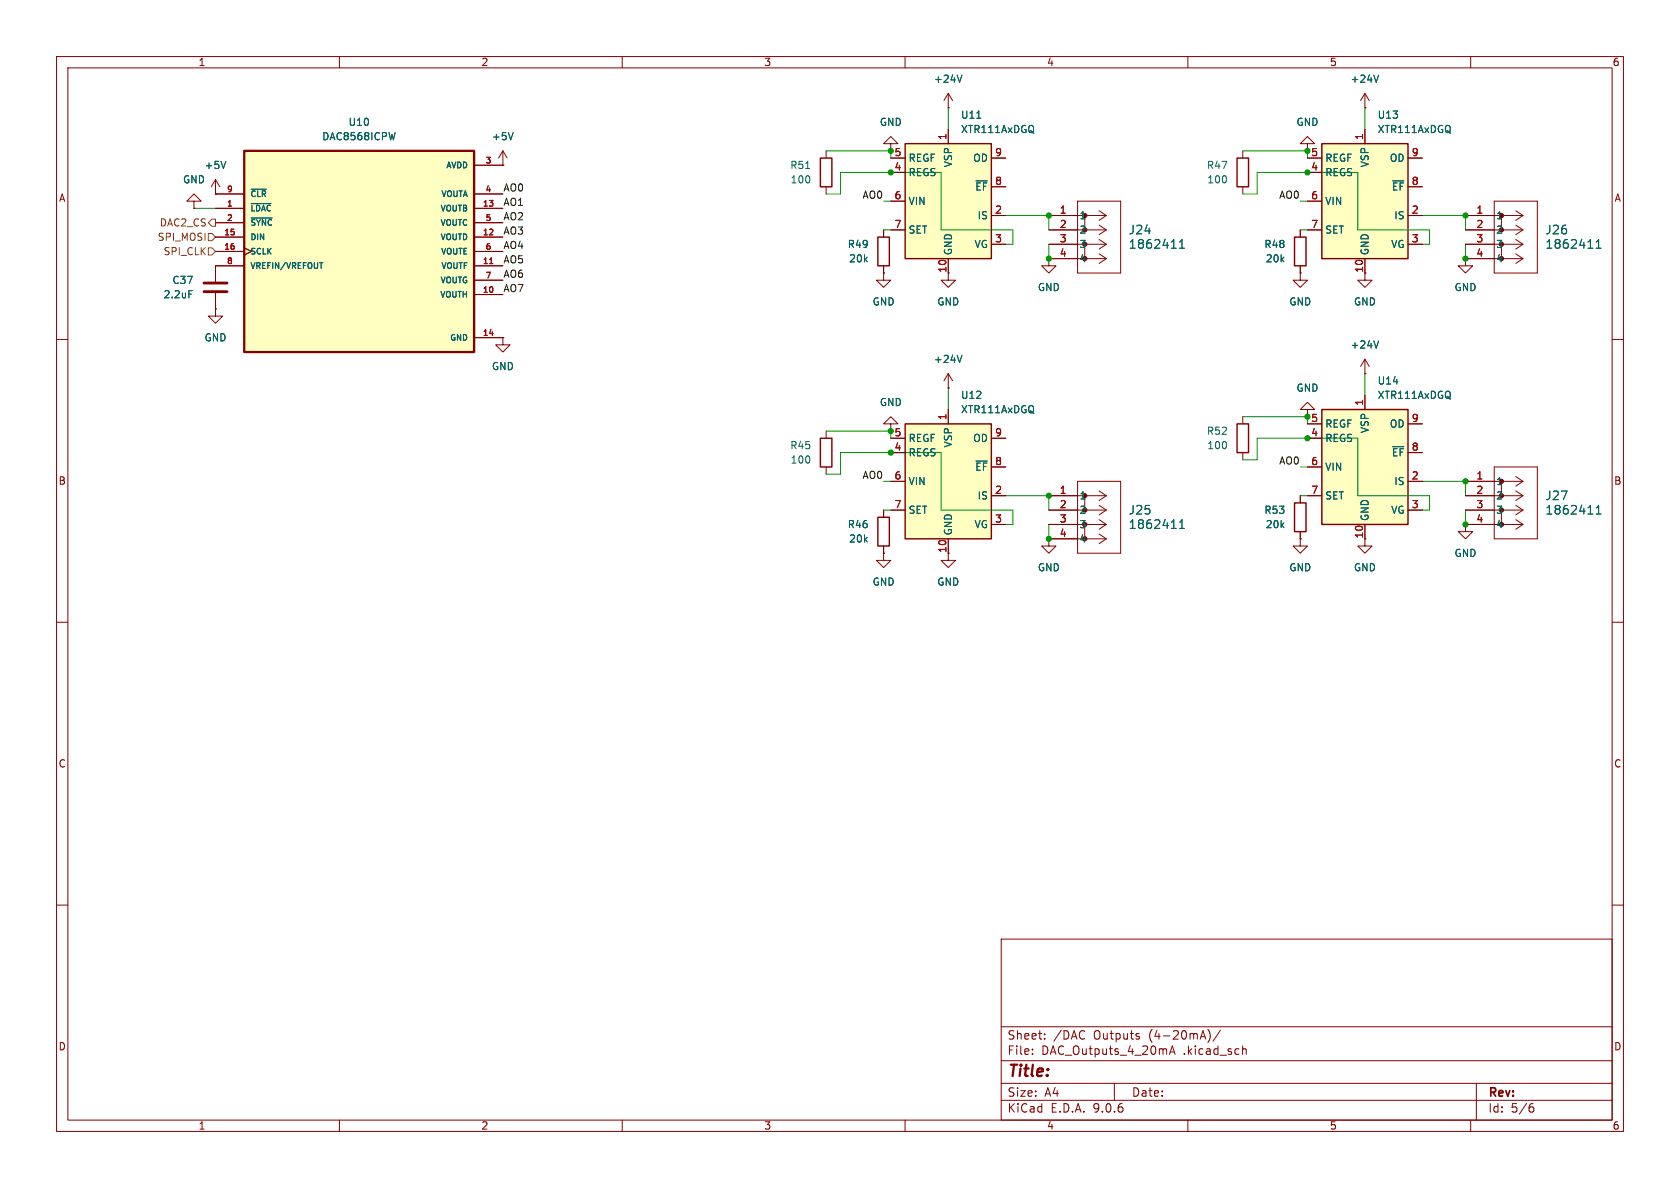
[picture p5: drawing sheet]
<svg xmlns="http://www.w3.org/2000/svg" width="297mm" height="210mm" viewBox="0 0 297 210" stroke-linecap="round" stroke-linejoin="round" font-family="sans-serif">
<g fill="none" stroke="#840000" stroke-width=".18">
<path d="M10 10h277v190h-277zM12 12h273v186h-273zM60 10v2M110 10v2M160 10v2M210 10v2M260 10v2M10 60h2M285 60h2M156.2 97.8v1.3h1.3l-1.3 1.2-1.3-1.2h1.3M156.2 97.8h.1M185.4 87.6h10.2"/>
<path d="M185.4 90.2h10.2M185.4 92.7h10.2M185.4 95.3h10.2M190.5 85.1h7.6v12.7h-7.6zM191.8 87.6v2.6M191.8 92.7v2.6M194.3 86.8l1.3 .8M194.3 89.3l1.3 .9M194.3 91.9l1.3 .8M194.3 94.4l1.3 .9M195.6 87.6l-1.3 .9M195.6 90.2l-1.3 .8"/>
<path d="M195.6 92.7l-1.3 .9M195.6 95.3l-1.3 .8M10 110h2M285 110h2M10 160h2M177 166h108v32h-108zM285 160h2M60 198v2M110 198v2M160 198v2M177 194.5h108M177 191.5h108"/>
<path d="M177 187.5h108M177 181.5h108M182.5 186.3v.1M182.5 185.5v.1M184.7 183.6v.1M184.7 182.8v.1M197 191.5v3M201.2 183.2l.3 .2-.3 .3M201.2 182.7l.2 .1M206.7 186.4l.5-1.5 .5 1.5M206.9 186h.7M210 198v2"/>
<path d="M213.5 182a1.72 1.72 0 0 1 0 2.3M215.7 182.1l-1.2 2M219.7 185.5l.2-.1 .3 .1 .1 .9M260 198v2M261 191.5v6.5M270.6 195.7h.4l.2 .3-.1 .5-.5 .1M271 195.1l-.4 .1"/>
</g>
<circle cx="191.8" cy="87.6" r=".38" fill="#840000" stroke="#840000" stroke-width=".18"/>
<path d="M208.5 93.4h.9M208.5 92.3l.5-.4v1.5" fill="none" stroke="#006464" stroke-width=".18"/>
<path d="M160 74.9h15.3v20.4h-15.3z" fill="#ffffc2"/>
<path d="M160 74.9h15.3v20.4h-15.3z" fill="none" stroke="#840000" stroke-width=".25"/>
<g fill="none" stroke="#840000" stroke-width=".18">
<path d="M185.4 45.7v1.3h1.3l-1.3 1.3-1.3-1.3h1.3M185.4 45.7h.1M157.5 74.9h1.2l-1.2-1.2-1.3 1.2h1.3v1.3M157.5 76.2h.1M157.5 77.5h2.5M167.6 72.4v2.5M175.3 77.5h2.5M157.5 80h2.5M157.5 85.1h2.5M157.5 90.2h2.5M167.6 95.3v3.8h1.3l-1.3 1.2-1.2-1.2h1.2M175.3 82.6h2.5"/>
<path d="M175.3 87.6h2.5M175.3 92.7h2.5"/>
</g>
<path d="M172.5 81.5h2" fill="none" stroke="#006464" stroke-width=".18"/>
<path d="M233.7 25.4h15.2v20.3h-15.2z" fill="#ffffc2"/>
<path d="M233.7 25.4h15.2v20.3h-15.2z" fill="none" stroke="#840000" stroke-width=".25"/>
<g fill="none" stroke="#840000" stroke-width=".18">
<path d="M231.1 27.9h2.6M231.1 30.5h2.6M231.1 35.6h2.6M241.3 22.9v2.5M248.9 27.9h2.6M248.9 33h2.6M248.9 38.1h2.6M231.1 40.6h2.6M241.3 45.7v2.6M248.9 43.2h2.6M241.3 66h.1M241.3 63.5v2.5"/>
<path d="M241.3 63.5l-.8 1.3M241.3 63.5l.8 1.3M185.4 95.3v1.2h1.3l-1.3 1.3-1.3-1.3h1.3M185.4 95.3h.1"/>
</g>
<path d="M246.2 32h2M243.7 60.3l-.4 1.2" fill="none" stroke="#006464" stroke-width=".18"/>
<path d="M233.7 72.4h15.2v20.3h-15.2z" fill="#ffffc2"/>
<path d="M233.7 72.4h15.2v20.3h-15.2z" fill="none" stroke="#840000" stroke-width=".25"/>
<path d="M231.1 74.9h2.6M231.1 77.5h2.6M241.3 69.9v2.5M248.9 74.9h2.6M231.1 82.6h2.6M231.1 87.6h2.6M241.3 92.7v2.6M248.9 80h2.6M248.9 85.1h2.6M248.9 90.2h2.6" fill="none" stroke="#840000" stroke-width=".18"/>
<path d="M246.2 79h2" fill="none" stroke="#006464" stroke-width=".18"/>
<path d="M160 25.4h15.3v20.3h-15.3z" fill="#ffffc2"/>
<path d="M160 25.4h15.3v20.3h-15.3zM228.9 88.9h2v5.1h-2z" fill="none" stroke="#840000" stroke-width=".25"/>
<g fill="none" stroke="#840000" stroke-width=".18">
<path d="M34.3 35.6h1.3l-1.3-1.3-1.3 1.3h1.3v1.2M34.3 36.8h.1M38.1 34.3h.1M38.1 31.8l-.8 1.2M38.1 31.8l.8 1.2M38.1 31.8v2.5M157.5 27.9h2.5M157.5 30.5h2.5M157.5 35.6h2.5M167.6 22.9v2.5M175.3 27.9h2.5M175.3 33h2.5"/>
<path d="M175.3 38.1h2.5M259.1 38.1h10.1M264.2 35.6h7.6v12.7h-7.6zM265.4 38.1v2.5M268 37.3l1.2 .8M268 39.8l1.2 .8M269.2 38.1l-1.2 .8M156.2 48.3v1.2h1.3l-1.3 1.3-1.3-1.3h1.3M156.2 48.3h.1M157.5 40.6h2.5M167.6 45.7v2.6M175.3 43.2h2.5"/>
<path d="M259.1 40.6h10.1M259.1 43.2h10.1M259.1 45.7h10.1M265.4 43.2v2.5M268 42.3l1.2 .9M268 44.9l1.2 .8M269.2 40.6l-1.2 .9M269.2 43.2l-1.2 .8M269.2 45.7l-1.2 .9M229.9 95.3v1.2h1.2l-1.2 1.3-1.3-1.3h1.3M229.9 95.3h.1M229.9 87.6v1.3"/>
<path d="M229.9 94v1.3M241.3 95.3v1.2h1.3l-1.3 1.3-1.3-1.3h1.3"/>
</g>
<path d="M39.9 28.5l-.4 1.3M172.5 32h2M172.7 20.9h.7M282.2 43.9h.9M282.2 42.8l.4-.4v1.5" fill="none" stroke="#006464" stroke-width=".18"/>
<circle cx="265.4" cy="38.1" r=".38" fill="#840000" stroke="#840000" stroke-width=".18"/>
<path d="M43.2 26.7h40.6v35.5h-40.6z" fill="#ffffc2"/>
<path d="M43.2 26.7h40.6v35.5h-40.6z" fill="none" stroke="#840000" stroke-width=".41"/>
<g fill="none" stroke="#840000" stroke-width=".18">
<path d="M167.6 19.1h.1M167.6 16.5v2.6M167.6 16.5l-.7 1.3M167.6 16.5l.8 1.3M241.3 19.1h.1M241.3 16.5l-.8 1.3M241.3 16.5l.8 1.3M241.3 16.5v2.6M34.3 36.8h.1M38.1 34.3h.1M38.1 34.3h5.1M38.1 36.8h5.1"/>
<path d="M38.1 39.4h5.1M83.8 34.3h5.1M83.8 36.8h5.1M83.8 39.4h5.1M83.8 29.2h5.1M88.9 29.2h.1M88.9 26.7l-.8 1.2M88.9 26.7l.8 1.2M88.9 26.7v2.5M146 26.7v1.2M146 33v1.3M157.5 25.4h1.2l-1.2-1.3-1.3 1.3h1.3v1.3"/>
<path d="M157.5 26.7h.1M157.5 35.6h2.5M157.5 27.9h2.5M157.5 30.5h2.5M167.6 22.9v2.5M175.3 38.1h2.5M175.3 27.9h2.5M175.3 33h2.5M185.4 38.1h10.2M190.5 35.6h7.6v12.7h-7.6zM191.8 38.1v2.5M194.3 37.3l1.3 .8"/>
<path d="M194.3 39.8l1.3 .8M195.6 38.1l-1.3 .8M219.7 26.7v1.2M219.7 33v1.3M231.1 25.4h1.3l-1.3-1.3-1.2 1.3h1.2v1.3M231.1 26.7h.1M231.1 35.6h2.6M231.1 27.9h2.6M231.1 30.5h2.6M241.3 22.9v2.5M248.9 38.1h2.6M248.9 27.9h2.6"/>
<path d="M248.9 33h2.6M259.1 38.1h5.1M38.1 54.6v1.3h1.3l-1.3 1.3-1.3-1.3h1.3M38.1 54.6h.1M38.1 41.9h5.1M38.1 44.5h5.1M38.1 51.8v2.8M43.2 43.8l1.2 .7-1.2 .6M43.2 47h-5.1v2.8M83.8 41.9h5.1M83.8 44.5h5.1M83.8 47h5.1"/>
<path d="M83.8 49.5h5.1M83.8 52.1h5.1M83.8 59.7h5.1M88.9 59.7v1.3h1.3l-1.3 1.2-1.3-1.2h1.3M88.9 59.7h.1M156.2 48.3h.1M156.2 40.6v1.3M156.2 47v1.3M157.5 40.6h2.5M167.6 45.7v3.8h1.3l-1.3 1.3-1.2-1.3h1.2M175.3 43.2h2.5M185.4 45.7h.1"/>
<path d="M185.4 40.6h10.2M185.4 43.2h10.2M185.4 45.7h10.2M191.8 43.2v2.5M194.3 42.3l1.3 .9M194.3 44.9l1.3 .8M195.6 40.6l-1.3 .9M195.6 43.2l-1.3 .8M195.6 45.7l-1.3 .9M229.9 48.3v1.2h1.2l-1.2 1.3-1.3-1.3h1.3M229.9 48.3h.1M229.9 40.6v1.3"/>
<path d="M229.9 47v1.3M231.1 40.6h2.6M241.3 45.7v3.8h1.3l-1.3 1.3-1.3-1.3h1.3M248.9 43.2h2.6M259.1 45.7v1.3h1.2l-1.2 1.3-1.3-1.3h1.3M259.1 45.7h.1M259.1 40.6h5.1M259.1 43.2h5.1M259.1 45.7h5.1M146 76.2v1.3M157.5 76.2h.1M157.5 77.5h2.5"/>
<path d="M167.6 68.6h.1M167.6 66l-.7 1.3M167.6 66l.8 1.3M167.6 66v2.6M167.6 72.4v2.5M175.3 77.5h2.5M219.7 73.7v1.2M231.1 72.4h1.3l-1.3-1.3-1.2 1.3h1.2v1.3M231.1 73.7h.1M231.1 77.5h2.6M231.1 74.9h2.6M241.3 66h.1"/>
<path d="M241.3 69.9v2.5M248.9 74.9h2.6M146 82.6v1.2M156.2 97.8h.1M156.2 90.2v1.2M156.2 96.5v1.3M157.5 85.1h2.5M157.5 90.2h2.5M157.5 80h2.5M167.6 95.3v2.5M175.3 87.6h2.5M175.3 92.7h2.5"/>
<path d="M175.3 82.6h2.5M185.4 95.3h.1M185.4 95.3h5.1M185.4 87.6h5.1M185.4 90.2h5.1M185.4 92.7h5.1M219.7 80v1.3M229.9 95.3h.1M229.9 87.6v1.3M229.9 94v1.3M231.1 87.6h2.6M231.1 82.6h2.6"/>
<path d="M241.3 92.7v2.6M248.9 85.1h2.6M248.9 90.2h2.6M248.9 80h2.6M259.1 92.7v1.3h1.2l-1.2 1.3-1.3-1.3h1.3M259.1 92.7h.1M259.1 85.1h10.1M259.1 87.6h10.1M259.1 90.2h10.1M259.1 92.7h10.1M264.2 82.6h7.6v12.7h-7.6zM265.4 85.1v2.5"/>
<path d="M265.4 90.2v2.5M268 84.2l1.2 .9M268 86.8l1.2 .8M268 89.3l1.2 .9M268 91.9l1.2 .8M269.2 85.1l-1.2 .8M269.2 87.6l-1.2 .9M269.2 90.2l-1.2 .8M269.2 92.7l-1.2 .9"/>
</g>
<g fill="none" stroke="#006464" stroke-width=".18">
<path d="M170.1 13.3l-.5 1.2M243.7 13.3l-.4 1.2M39.9 28.5l-.4 1.3M44.4 33.5h2.6M44.4 36h3.5M44.4 38.5h3.7M69.8 23.4l-.3 1.3M90.7 23.4l-.4 1.3M142.4 29.8h.8M172.5 32h2M172.7 20.9h.7M246.2 32h2"/>
<path d="M33.4 51.4h.6M56.5 46.4h.6M208.5 43.9h.9M208.5 42.8l.5-.4v1.5M282.2 43.9h.9M282.2 42.8l.4-.4v1.5M170.1 62.8l-.5 1.3M243.7 60.3l-.4 1.2M246.2 79h2M172.5 81.5h2M208.5 92.3l.5-.4v1.5M208.5 93.4h.9"/>
<path d="M282.2 90.9h.9M282.2 89.8l.4-.5v1.6"/>
</g>
<path d="M86.6 46.6h.5" fill="none" stroke="#a90000" stroke-width=".18"/>
<path d="M145 27.9h2.1v5.1h-2.1zM218.7 27.9h2v5.1h-2zM155.2 41.9h2v5.1h-2zM228.9 41.9h2v5.1h-2zM145 77.5h2.1v5.1h-2.1zM218.7 74.9h2v5.1h-2zM155.2 91.4h2v5.1h-2z" fill="none" stroke="#840000" stroke-width=".25"/>
<g fill="#840000" stroke="#840000" stroke-width=".18">
<circle cx="191.8" cy="38.1" r=".38"/>
<circle cx="265.4" cy="85.1" r=".38"/>
</g>
<path d="M36.1 50h4M36.1 51.6h4" fill="none" stroke="#840000" stroke-width=".51"/>
<path d="M37.5 38.7h.6v1.3h-.6l-.7-.6zM36.8 41.3h.7l.6 .6-.6 .6h-.7zM36.8 43.8h.7l.6 .7-.6 .6h-.7z" fill="none" stroke="#725600" stroke-width=".18"/>
<g fill="none" stroke="#009600" stroke-width=".18">
<path d="M167.6 19.1v3.8M241.3 19.1v3.8M34.3 36.8h3.8M146 26.7h11.5v1.2M146 34.3h2.6v-3.8h17.8v10.1h12.7v2.6h-1.3M156.2 35.6h1.3M177.8 38.1h7.6v2.5M219.7 34.3h2.5v-3.8h17.8v10.1h12.7v2.6h-1.2M219.7 26.7h11.4v1.2M229.9 35.6h1.2M251.5 38.1h7.6v2.5M156.2 40.6h1.3"/>
<path d="M185.4 43.2v2.5M229.9 40.6h1.2M259.1 43.2v2.5M146 76.2h11.5v1.3M167.6 68.6v3.8M219.7 73.7h11.4v1.2M241.3 66v3.9M146 83.8h2.6v-3.8h17.8v10.2h12.7v2.5h-1.3M156.2 90.2h1.3M156.2 85.1h1.3M177.8 87.6h7.6v2.6M185.4 92.7v2.6"/>
<path d="M219.7 81.3h2.5v-3.8h17.8v10.1h12.7v2.6h-1.2M229.9 87.6h1.2M229.9 82.6h1.2M251.5 85.1h7.6v2.5M259.1 90.2v2.5"/>
</g>
<g fill="#009600" stroke="#009600" stroke-width=".18">
<circle cx="185.4" cy="45.7" r=".46"/>
<circle cx="185.4" cy="95.3" r=".46"/>
<circle cx="231.1" cy="77.5" r=".46"/>
<circle cx="231.1" cy="73.7" r=".46"/>
<circle cx="185.4" cy="38.1" r=".46"/>
<circle cx="185.4" cy="87.6" r=".46"/>
<circle cx="157.5" cy="76.2" r=".46"/>
<circle cx="157.5" cy="80" r=".46"/>
<circle cx="157.5" cy="26.7" r=".46"/>
<circle cx="157.5" cy="30.5" r=".46"/>
<circle cx="259.1" cy="45.7" r=".46"/>
<circle cx="259.1" cy="85.1" r=".46"/>
<circle cx="259.1" cy="92.7" r=".46"/>
<circle cx="231.1" cy="26.7" r=".46"/>
<circle cx="231.1" cy="30.5" r=".46"/>
<circle cx="259.1" cy="38.1" r=".46"/>
</g>
<text font-size="2.8" fill="#840000" x="178" y="190.9">Title:</text>
<g font-size="2.1" fill="#006464">
<text x="199.4" y="41.6">J24</text>
<text x="273.1" y="41.6">J26</text>
<text x="199.4" y="44.2">1862411</text>
<text x="273.1" y="44.2">1862411</text>
<text x="273.1" y="88.6">J27</text>
<text x="199.4" y="91.2">J25</text>
<text x="199.4" y="93.7">1862411</text>
<text x="273.1" y="91.2">1862411</text>
</g>
<g font-size="2.1" fill="#840000">
<text x="178" y="184">Sheet:</text>
<text x="186.2" y="184">/DAC</text>
<text x="193.4" y="184">Outputs</text>
<text x="203.3" y="184">(4-20mA)/</text>
<text x="178" y="186.7">File:</text>
<text x="184.1" y="186.7">DAC_Outputs_4_20mA</text>
<text x="209.2" y="186.7">.kicad_sch</text>
<text x="178" y="196.9">KiCad</text>
<text x="178" y="194.1">Size:</text>
<text x="184.7" y="194.1">A4</text>
<text x="185.7" y="196.9">E.D.A.</text>
<text x="193.3" y="196.9">9.0.6</text>
<text x="200" y="194.1">Date:</text>
<text x="263" y="194.3">Rev:</text>
<text x="263" y="196.9">Id:</text>
<text x="267.1" y="196.9">5/6</text>
</g>
<g font-size="1.8" fill="#840000">
<text x="35" y="11.9">1</text>
<text x="85" y="11.9">2</text>
<text x="135" y="11.9">3</text>
<text x="185" y="11.9">4</text>
<text x="235" y="11.9">5</text>
<text x="285" y="11.9">6</text>
<text x="10.3" y="35.9">A</text>
<text x="285.3" y="35.9">A</text>
<text x="167.4" y="48.3" transform="rotate(-90 167.4 48.3)">10</text>
<text x="10.3" y="85.9">B</text>
<text x="285.3" y="85.9">B</text>
<text x="167.4" y="97.8" transform="rotate(-90 167.4 97.8)">10</text>
<text x="10.3" y="135.9">C</text>
<text x="285.3" y="135.9">C</text>
<text x="10.3" y="185.9">D</text>
<text x="285.3" y="185.9">D</text>
<text x="35" y="199.9">1</text>
<text x="85" y="199.9">2</text>
<text x="135" y="199.9">3</text>
<text x="185" y="199.9">4</text>
<text x="235" y="199.9">5</text>
<text x="285" y="199.9">6</text>
</g>
<g font-size="1.8" fill="#006464">
<text x="165" y="14.8">+24V</text>
<text x="238.7" y="14.8">+24V</text>
<text x="61.5" y="22.5">U10</text>
<text x="155.4" y="22.5">GND</text>
<text x="169.8" y="21.2">U11</text>
<text x="169.8" y="23.7">XTR111AxDGQ</text>
<text x="229.1" y="22.5">GND</text>
<text x="243.5" y="21.2">U13</text>
<text x="243.5" y="23.7">XTR111AxDGQ</text>
<text x="56.9" y="25">DAC8568ICPW</text>
<text x="86.9" y="25">+5V</text>
<text x="160.5" y="28.8">REGF</text>
<text x="168.5" y="29.7" transform="rotate(-90 168.5 29.7)">VSP</text>
<text x="171.9" y="28.8">OD</text>
<text x="234.2" y="28.8">REGF</text>
<text x="242.2" y="29.7" transform="rotate(-90 242.2 29.7)">VSP</text>
<text x="245.6" y="28.8">OD</text>
<text x="32.3" y="32.6">GND</text>
<text x="36.1" y="30.1">+5V</text>
<text x="139.6" y="30.1">R51</text>
<text x="139.7" y="32.6">100</text>
<text x="160.5" y="31.3">REGS</text>
<text x="172.3" y="33.9">~{EF}</text>
<text x="213.3" y="30.1">R47</text>
<text x="213.3" y="32.6">100</text>
<text x="234.2" y="31.3">REGS</text>
<text x="246" y="33.9">~{EF}</text>
<text x="160.5" y="36.4">VIN</text>
<text x="160.5" y="41.5">SET</text>
<text x="172.7" y="39">IS</text>
<text x="190.8" y="39">1</text>
<text x="190.8" y="41.5">2</text>
<text x="234.2" y="36.4">VIN</text>
<text x="234.2" y="41.5">SET</text>
<text x="246.4" y="39">IS</text>
<text x="264.4" y="39">1</text>
<text x="264.4" y="41.5">2</text>
<text x="149.8" y="44">R49</text>
<text x="150" y="46.6">20k</text>
<text x="168.5" y="45.2" transform="rotate(-90 168.5 45.2)">GND</text>
<text x="172.2" y="44">VG</text>
<text x="190.8" y="44">3</text>
<text x="190.8" y="46.6">4</text>
<text x="223.4" y="44">R48</text>
<text x="223.7" y="46.6">20k</text>
<text x="242.2" y="45.2" transform="rotate(-90 242.2 45.2)">GND</text>
<text x="245.9" y="44">VG</text>
<text x="264.4" y="44">3</text>
<text x="264.4" y="46.6">4</text>
<text x="28.8" y="52.9">2.2uF</text>
<text x="30.4" y="50.4">C37</text>
<text x="183.4" y="51.7">GND</text>
<text x="257" y="51.7">GND</text>
<text x="154.2" y="54.2">GND</text>
<text x="165.6" y="54.2">GND</text>
<text x="227.8" y="54.2">GND</text>
<text x="239.3" y="54.2">GND</text>
<text x="36.1" y="60.6">GND</text>
<text x="86.9" y="65.6">GND</text>
<text x="165" y="64.4">+24V</text>
<text x="238.7" y="61.8">+24V</text>
<text x="155.4" y="72">GND</text>
<text x="169.8" y="70.7">U12</text>
<text x="229.1" y="69.4">GND</text>
<text x="243.5" y="68.2">U14</text>
<text x="243.5" y="70.7">XTR111AxDGQ</text>
<text x="169.8" y="73.3">XTR111AxDGQ</text>
<text x="213.3" y="77.1">R52</text>
<text x="234.2" y="75.8">REGF</text>
<text x="242.2" y="76.7" transform="rotate(-90 242.2 76.7)">VSP</text>
<text x="245.6" y="75.8">OD</text>
<text x="139.6" y="79.6">R45</text>
<text x="139.7" y="82.1">100</text>
<text x="160.5" y="78.3">REGF</text>
<text x="160.5" y="80.9">REGS</text>
<text x="168.5" y="79.2" transform="rotate(-90 168.5 79.2)">VSP</text>
<text x="171.9" y="78.3">OD</text>
<text x="172.3" y="83.4">~{EF}</text>
<text x="213.3" y="79.6">100</text>
<text x="234.2" y="78.3">REGS</text>
<text x="234.2" y="83.4">VIN</text>
<text x="246" y="80.9">~{EF}</text>
<text x="160.5" y="86">VIN</text>
<text x="172.7" y="88.5">IS</text>
<text x="190.8" y="88.5">1</text>
<text x="234.2" y="88.5">SET</text>
<text x="246.4" y="86">IS</text>
<text x="264.4" y="86">1</text>
<text x="264.4" y="88.5">2</text>
<text x="149.8" y="93.6">R46</text>
<text x="160.5" y="91">SET</text>
<text x="168.5" y="94.7" transform="rotate(-90 168.5 94.7)">GND</text>
<text x="172.2" y="93.6">VG</text>
<text x="190.8" y="91">2</text>
<text x="190.8" y="93.6">3</text>
<text x="223.4" y="91">R53</text>
<text x="223.7" y="93.6">20k</text>
<text x="242.2" y="92.2" transform="rotate(-90 242.2 92.2)">GND</text>
<text x="245.9" y="91">VG</text>
<text x="264.4" y="91">3</text>
<text x="264.4" y="93.6">4</text>
<text x="150" y="96.1">20k</text>
<text x="183.4" y="101.2">GND</text>
<text x="190.8" y="96.1">4</text>
<text x="227.8" y="101.2">GND</text>
<text x="239.3" y="101.2">GND</text>
<text x="257" y="98.7">GND</text>
<text x="154.2" y="103.7">GND</text>
<text x="165.6" y="103.7">GND</text>
</g>
<g font-size="1.8" fill="#a90000">
<text x="158" y="27.7">5</text>
<text x="167.4" y="24.8" transform="rotate(-90 167.4 24.8)">1</text>
<text x="175.8" y="27.7">9</text>
<text x="231.7" y="27.7">5</text>
<text x="241" y="24.8" transform="rotate(-90 241 24.8)">1</text>
<text x="249.5" y="27.7">9</text>
<text x="158" y="30.2">4</text>
<text x="158" y="35.3">6</text>
<text x="175.8" y="32.8">8</text>
<text x="231.7" y="30.2">4</text>
<text x="231.7" y="35.3">6</text>
<text x="249.5" y="32.8">8</text>
<text x="158" y="40.4">7</text>
<text x="175.8" y="37.8">2</text>
<text x="187.3" y="37.8">1</text>
<text x="187.3" y="40.4">2</text>
<text x="231.7" y="40.4">7</text>
<text x="249.5" y="37.8">2</text>
<text x="260.9" y="37.8">1</text>
<text x="260.9" y="40.4">2</text>
<text x="175.8" y="42.9">3</text>
<text x="187.3" y="42.9">3</text>
<text x="187.3" y="45.5">4</text>
<text x="249.5" y="42.9">3</text>
<text x="260.9" y="42.9">3</text>
<text x="260.9" y="45.5">4</text>
<text x="241" y="48.3" transform="rotate(-90 241 48.3)">10</text>
<text x="241" y="71.8" transform="rotate(-90 241 71.8)">1</text>
<text x="158" y="77.2">5</text>
<text x="167.4" y="74.4" transform="rotate(-90 167.4 74.4)">1</text>
<text x="175.8" y="77.2">9</text>
<text x="231.7" y="74.7">5</text>
<text x="231.7" y="77.2">4</text>
<text x="249.5" y="74.7">9</text>
<text x="158" y="79.8">4</text>
<text x="175.8" y="82.3">8</text>
<text x="231.7" y="82.3">6</text>
<text x="249.5" y="79.8">8</text>
<text x="158" y="84.8">6</text>
<text x="158" y="89.9">7</text>
<text x="175.8" y="87.4">2</text>
<text x="187.3" y="87.4">1</text>
<text x="187.3" y="89.9">2</text>
<text x="231.7" y="87.4">7</text>
<text x="249.5" y="84.8">2</text>
<text x="249.5" y="89.9">3</text>
<text x="260.9" y="84.8">1</text>
<text x="260.9" y="87.4">2</text>
<text x="260.9" y="89.9">3</text>
<text x="175.8" y="92.5">3</text>
<text x="187.3" y="92.5">3</text>
<text x="187.3" y="95">4</text>
<text x="241" y="95.3" transform="rotate(-90 241 95.3)">10</text>
<text x="260.9" y="92.5">4</text>
</g>
<g font-size="1.8" fill="#0f0f0f">
<text x="88.9" y="33.9">AO0</text>
<text x="152.4" y="35.2">AO0</text>
<text x="226" y="35.2">AO0</text>
<text x="88.9" y="39">AO2</text>
<text x="88.9" y="36.5">AO1</text>
<text x="88.9" y="41.6">AO3</text>
<text x="88.9" y="44.1">AO4</text>
<text x="88.9" y="46.6">AO5</text>
<text x="88.9" y="49.2">AO6</text>
<text x="88.9" y="51.7">AO7</text>
<text x="226" y="82.2">AO0</text>
<text x="152.4" y="84.7">AO0</text>
</g>
<g font-size="1.8" fill="#725600">
<text x="28.2" y="40.2">DAC2_CS</text>
<text x="27.8" y="42.8">SPI_MOSI</text>
<text x="28.8" y="45.3">SPI_CLK</text>
</g>
<g font-size="1.4" fill="#006464">
<text x="78.8" y="29.9">AVDD</text>
<text x="44.2" y="35">~{CLR}</text>
<text x="77.9" y="35">VOUTA</text>
<text x="44.2" y="37.6">~{LDAC}</text>
<text x="44.2" y="40.1">~{SYNC}</text>
<text x="77.8" y="37.6">VOUTB</text>
<text x="77.8" y="40.1">VOUTC</text>
<text x="44.2" y="42.6">DIN</text>
<text x="44.2" y="45.2">SCLK</text>
<text x="44.2" y="47.7">VREFIN/VREFOUT</text>
<text x="77.8" y="42.6">VOUTD</text>
<text x="77.9" y="45.2">VOUTE</text>
<text x="77.9" y="47.7">VOUTF</text>
<text x="77.7" y="52.8">VOUTH</text>
<text x="77.8" y="50.3">VOUTG</text>
<text x="79.5" y="60.4">GND</text>
</g>
<g font-size="1.4" fill="#a90000">
<text x="85.7" y="29">3</text>
<text x="40" y="34">9</text>
<text x="85.7" y="34">4</text>
<text x="39.5" y="41.7">15</text>
<text x="40" y="36.6">1</text>
<text x="40" y="39.1">2</text>
<text x="85.3" y="36.6">13</text>
<text x="85.3" y="41.7">12</text>
<text x="85.7" y="39.1">5</text>
<text x="39.5" y="44.2">16</text>
<text x="40" y="46.7">8</text>
<text x="85.3" y="46.7">11</text>
<text x="85.7" y="44.2">6</text>
<text x="85.3" y="51.8">10</text>
<text x="85.7" y="49.3">7</text>
<text x="85.3" y="59.4">14</text>
</g>
</svg>
